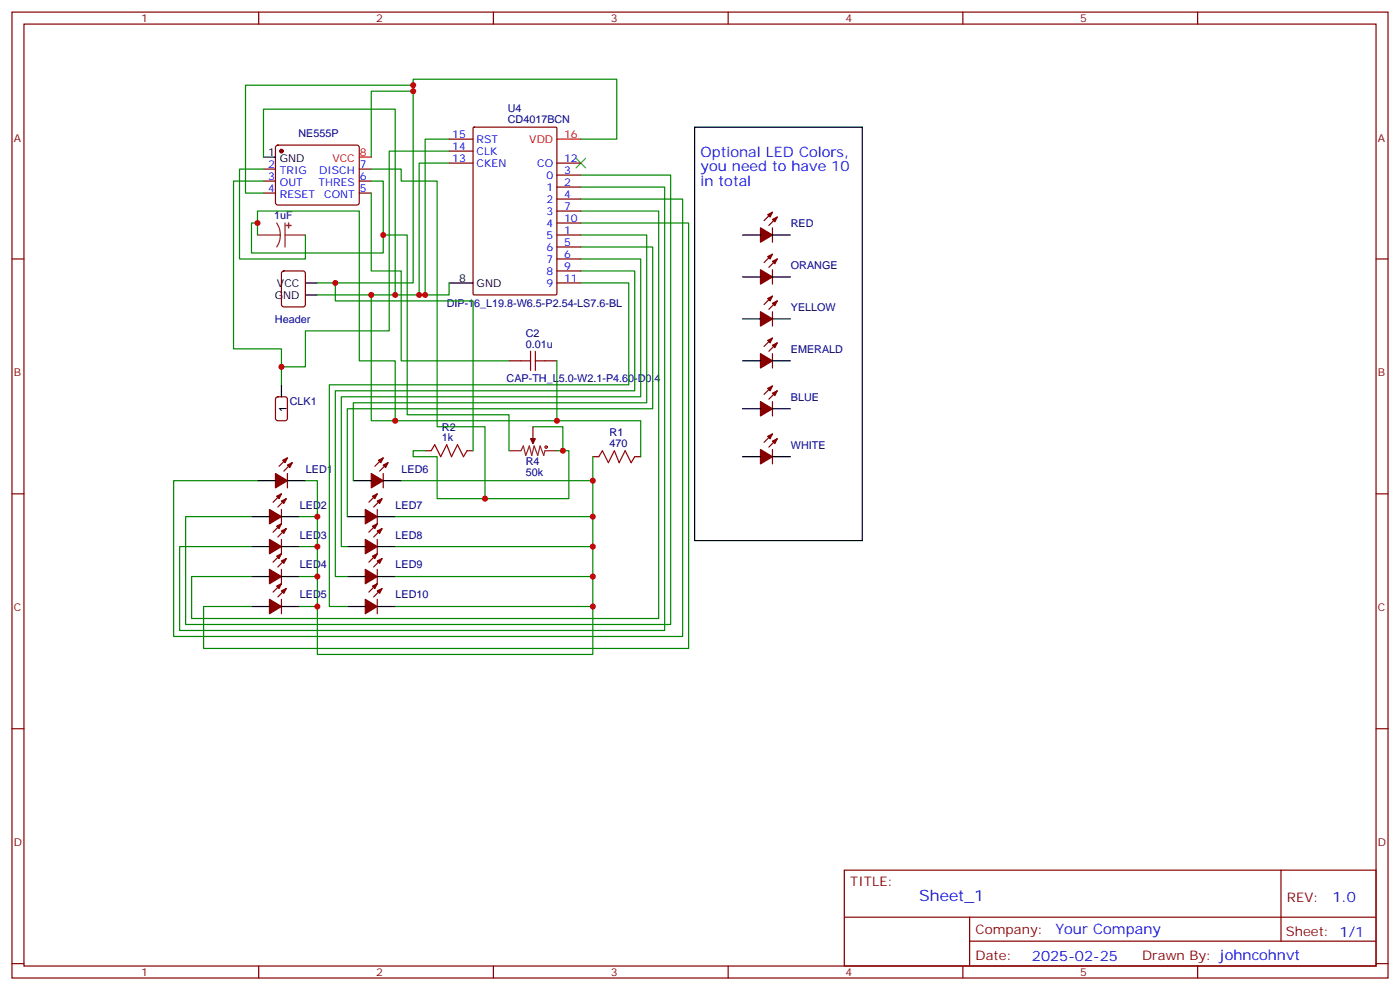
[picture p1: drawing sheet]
<svg xmlns="http://www.w3.org/2000/svg" width="412mm" height="291mm" viewBox="0 0 412 291" stroke-linecap="round" stroke-linejoin="round" font-family="sans-serif">
<g fill="none" stroke="#870000" stroke-width=".35">
<path d="M3.5 3.6h405.4v284.3h-405.4zM7.1 7.1h398.2v277.3h-398.2zM76.2 3.6v3.5M145.3 3.6v3.5M214.5 3.6v3.5M283.6 3.6v3.5M352.8 3.6v3.5M139.4 37.6l.3-.2h24l.3 .2v48.9l-.1 .3h-24.2l-.3-.2zM77.6 49.8h3.5M77.6 53.3h3.5M77.6 56.8h3.5M81.4 42.9l.4-.2h23.3l.5 .2 .2 .5v16.5l-.7 .5-23.5-.1-.5-.6v-16.3z"/>
<path d="M105.8 49.8h3.6M105.8 53.3h3.6M105.8 56.8h3.6M132.3 48h7M132.3 41h7M132.3 44.5h7M164 55.1h7.1M164 51.5h7.1M164 58.6h7.1M164 48h7.1M3.5 76.2h3.6M83.1 80l.5-.2h5.7l.6 .4 .1 9.4-.5 .7h-5.9l-.6-.4-.1-9.4z"/>
<path d="M164 76.2h7.1M164 69.2h7.1M164 72.7h7.1M164 62.1h7.1M164 79.8h7.1M164 65.7h7.1M227.5 67.1v4.2M227.5 79.4v4.2M227.5 62.5l-2.4 2.4M227.5 74.8l-2.4 2.5M229 63.9l-2.5 2.5M229 76.2l-2.5 2.5"/>
<path d="M405.3 76.2h3.6M164 83.3h7.1M227.5 91.8v4.2M227.5 87.2l-2.4 2.4M227.5 99.5l-2.4 2.5M229 88.6l-2.5 2.5M149.9 106.2h3.6M160.5 106.2h3.5M227.5 104.1v4.2M227.5 118.2v4.2M227.5 113.6l-2.4 2.5M229 115l-2.5 2.5"/>
<path d="M229 100.9l-2.5 2.5M84.7 139.4v4.2M84.7 134.8l-2.5 2.5M86.1 136.2l-2.5 2.5M112.9 139.4v4.2M112.9 134.8l-2.5 2.5M114.3 136.2l-2.5 2.5M125.2 132.7h1.8M137.6 132.7h1.7M157 125.6v3.6M174.6 134.4h1.8M187 134.4h1.7"/>
<path d="M227.5 132.3v4.3M227.5 127.7l-2.4 2.5M229 129.2l-2.5 2.4M3.5 145.4h3.6M82.9 150v4.2l-2.5 2.5M82.9 158.8v4.2l-2.5 2.5M82.9 145.4l-2.5 2.4M84.3 146.8l-2.5 2.5M84.3 155.6l-2.5 2.5M111.1 150v4.2l-2.4 2.5M111.1 158.8v4.2l-2.4 2.5M111.1 145.4l-2.4 2.4"/>
<path d="M112.5 146.8l-2.4 2.5M112.5 155.6l-2.4 2.5M405.3 145.4h3.6M82.9 167.6v4.2l-2.5 2.5M82.9 176.4v4.3M84.3 164.4l-2.5 2.5M84.3 173.2l-2.5 2.5M111.1 167.6v4.2l-2.4 2.5M111.1 176.4v4.3M112.5 164.4l-2.4 2.5M112.5 173.2l-2.4 2.5M3.5 214.5h3.6"/>
<path d="M405.3 214.5h3.6M248.7 256.2h156.6v28.2h-156.6zM377.3 256.2v20.9M248.7 270h156.5M285.6 277.1h119.6M285.6 270v14.1M3.5 283.7h3.6M76.2 284.4v3.5M145.3 284.4v3.5M214.5 284.4v3.5M283.6 284.4v3.5M352.8 284.4v3.5"/>
<path d="M405.3 283.7h3.6"/>
</g>
<g fill="none" stroke="#a10000" stroke-width=".35">
<path d="M153.5 106.2h2.8M156.3 103.4v5.6M157.7 106.2h2.8M157.7 103.4v5.6M127 132.7l1.1-1.8 1.7 3.5 1.8-3.5 1.4 3.5 1.8-3.5 1.7 3.5 1.1-1.7M176.4 134.4l1-1.7 1.8 3.5 1.8-3.5 1.4 3.5 1.7-3.5 1.8 3.5 1.1-1.8"/>
<circle cx="160.9" cy="131.6" r=".35"/>
</g>
<path d="M169.7 46.6l2.8 2.8M172.5 46.6l-2.8 2.8" fill="none" stroke="#3c3" stroke-width=".35"/>
<g fill="none" stroke="#000" stroke-width=".35">
<path d="M204.6 37.4h49.4v121.7h-49.4zM77.6 46.2h3.5M218.7 69.2h5.3M227.5 69.2h5.3M90 83.3h3.5M90 86.8h3.5M132.3 83.3h7M218.7 93.9h5.3M218.7 81.5h5.3M227.5 93.9h5.3M227.5 81.5h5.3M82.9 113.3v3.5"/>
<path d="M218.7 106.2h5.3M227.5 106.2h5.3M218.7 120.3h5.3M218.7 134.4h5.3M227.5 120.3h5.3M227.5 134.4h5.3M74.1 152.1h5.3M75.8 141.5h5.3M82.9 152.1h5.3M84.7 141.5h5.3M102.3 152.1h5.3M104.1 141.5h5.3"/>
<path d="M111.1 152.1h5.3M112.9 141.5h5.3M74.1 160.9h5.3M74.1 169.7h5.3M74.1 178.5h5.3M82.9 160.9h5.3M82.9 169.7h5.3M82.9 178.5h5.3M102.3 160.9h5.3M102.3 169.7h5.3M102.3 178.5h5.3M111.1 160.9h5.3"/>
<path d="M111.1 169.7h5.3M111.1 178.5h5.3"/>
</g>
<path d="M105.8 46.2h3.6M164 41h7.1" fill="none" stroke="#f00" stroke-width=".35"/>
<path d="M81.4 117l.4-.2h2.2l.6 .4 .1 6-.5 .6-2.4 .1-.6-.5-.1-5.9z" fill="none" stroke="#900" stroke-width=".35"/>
<path d="M75.8 69.2h6.7M81.5 65.7l.8 1.6 .2 1.9M82.5 69.2l-.2 1.8-.8 1.7M84 69.2h6M84 65.7v7M149.9 132.7h3.6l.7-1.4 .7 2.8 1-2.8 .7 2.8 .7-2.8 1.1 2.8 .7-2.8 1.1 2.8 .3-1.4h3.5M157 129.2v1.4" fill="none" stroke="#8c2424" stroke-width=".35"/>
<g fill="#870000" stroke="#870000" stroke-width=".35">
<path d="M156.3 129.2h1.4l-.7 1.4z"/>
<path d="M83.3 135.5l1.4-.7-.7 1.4z"/>
<path d="M84.7 136.9l1.4-.7-.7 1.4z"/>
<path d="M81.1 139.4l3.6 2.1-3.6 2.1z"/>
<path d="M81.5 146.1l1.4-.7-.7 1.4z"/>
<path d="M82.9 147.5l1.4-.7-.7 1.4z"/>
<path d="M79.4 150l3.5 2.1-3.5 2.1z"/>
<path d="M81.5 154.9l1.4-.7-.7 1.4z"/>
<path d="M82.9 156.3l1.4-.7-.7 1.4z"/>
<path d="M79.4 158.8l3.5 2.1-3.5 2.1z"/>
<path d="M81.5 163.7l1.4-.7-.7 1.4z"/>
<path d="M82.9 165.1l1.4-.7-.7 1.4z"/>
<path d="M79.4 167.6l3.5 2.1-3.5 2.1z"/>
<path d="M81.5 172.5l1.4-.7-.7 1.4z"/>
<path d="M82.9 174l1.4-.8-.7 1.5z"/>
<path d="M79.4 176.4l3.5 2.1-3.5 2.2z"/>
<path d="M111.5 135.5l1.4-.7-.7 1.4z"/>
<path d="M112.9 136.9l1.4-.7-.7 1.4z"/>
<path d="M109.4 139.4l3.5 2.1-3.5 2.1z"/>
<path d="M109.7 146.1l1.4-.7-.7 1.4z"/>
<path d="M111.1 147.5l1.4-.7-.7 1.4z"/>
<path d="M107.6 150l3.5 2.1-3.5 2.1z"/>
<path d="M109.7 154.9l1.4-.7-.7 1.4z"/>
<path d="M111.1 156.3l1.4-.7-.7 1.4z"/>
<path d="M107.6 158.8l3.5 2.1-3.5 2.1z"/>
<path d="M109.7 163.7l1.4-.7-.7 1.4z"/>
<path d="M111.1 165.1l1.4-.7-.7 1.4z"/>
<path d="M107.6 167.6l3.5 2.1-3.5 2.1z"/>
<path d="M109.7 172.5l1.4-.7-.7 1.4z"/>
<path d="M111.1 174l1.4-.8-.7 1.5z"/>
<path d="M107.6 176.4l3.5 2.1-3.5 2.2z"/>
<path d="M226.1 114.3l1.4-.7-.7 1.4z"/>
<path d="M227.5 115.7l1.5-.7-.8 1.5z"/>
<path d="M224 118.2l3.5 2.1-3.5 2.1z"/>
<path d="M226.1 128.4l1.4-.7-.7 1.5z"/>
<path d="M227.5 129.9l1.5-.7-.8 1.4z"/>
<path d="M224 132.3l3.5 2.1-3.5 2.2z"/>
<path d="M226.1 87.9l1.4-.7-.7 1.4z"/>
<path d="M227.5 89.3l1.5-.7-.8 1.4z"/>
<path d="M224 91.8l3.5 2.1-3.5 2.1z"/>
<path d="M226.1 100.2l1.4-.7-.7 1.4z"/>
<path d="M227.5 101.6l1.5-.7-.8 1.4z"/>
<path d="M224 104.1l3.5 2.1-3.5 2.1z"/>
<path d="M226.1 63.2l1.4-.7-.7 1.4z"/>
<path d="M227.5 64.6l1.5-.7-.8 1.4z"/>
<path d="M224 67.1l3.5 2.1-3.5 2.1z"/>
<path d="M226.1 75.5l1.4-.7-.7 1.4z"/>
<path d="M227.5 76.9l1.5-.7-.8 1.4z"/>
<path d="M224 79.4l3.5 2.1-3.5 2.1z"/>
<circle cx="82.9" cy="44.5" r=".53"/>
</g>
<g fill="#8c2424" stroke="#8c2424" stroke-width=".35">
<path d="M85 65.7v1.4z"/>
<path d="M84.3 66.4h1.4z"/>
</g>
<g fill="none" stroke="#008700" stroke-width=".35">
<path d="M121.7 26.8h-12.3v19.4M121.7 25.1h-49.4v31.7h5.3M77.6 53.3h-8.8v49.4h14.1v10.6M77.6 46.2v-14.1h38.8v54.7M77.6 49.8h-7v26.4h19.4v-7M109.4 56.8v23h8.8v26.4h31.7M109.4 53.3h3.5v21.2h-38.8v-8.8h1.7M109.4 49.8h8.8v3.5h10.6v72.3h14.1v21.2M132.3 44.5h-17.6v52.9h-24.7v10.6h-7.1M132.3 48h-8.8v38.8M132.3 41h-7.1v45.8M171.1 41h10.6v-17.7h-60v60h-28.2"/>
<path d="M171.1 55.1h24.7v130.5h-142.9v-24.7h21.2M171.1 51.5h26.5v132.3h-142.9v-31.7h19.4M171.1 58.6h30v128.8h-149.9v-45.9h24.6M75.8 69.2v-7.1h30v44.1h10.6v17.7M112.9 69.2h7v52.9h30v10.6M171.1 62.1h22.9v120h-137.6v-12.4h17.7M171.1 65.7h31.7v125.2h-142.8v-12.4h14.1M171.1 69.2h19.4v49.4h-86.4v22.9M171.1 72.7h21.2v47.6h-90v31.8M171.1 76.2h17.6v40.6h-88.2v44.1h1.8M171.1 79.8h15.9v35.2h-88.2v54.7h3.5M98.8 83.3v5.3h40.5v44.1"/>
<path d="M109.4 86.8v37.1h79.3v10.5M132.3 83.3v3.5h-38.8M171.1 83.3h14.1v30h-88.2v65.2h5.3M164 106.2v17.7M125.2 132.7h-3.5v1.7h7.1v12.4h38.8v-14.1h-3.6M157 125.6h8.8v7.1M174.6 134.4v58.3h-81.1v-51.2h-3.5M88.2 152.1h5.3M116.4 152.1h58.2M118.2 141.5h56.4M88.2 160.9h5.3M88.2 169.7h5.3"/>
<path d="M88.2 178.5h5.3M116.4 160.9h58.2M116.4 169.7h58.2M116.4 178.5h58.2"/>
</g>
<g fill="#c00">
<circle cx="82.9" cy="108" r=".88"/>
<circle cx="123.5" cy="86.8" r=".88"/>
<circle cx="125.2" cy="86.8" r=".88"/>
<circle cx="93.5" cy="152.1" r=".88"/>
<circle cx="93.5" cy="160.9" r=".88"/>
<circle cx="93.5" cy="169.7" r=".88"/>
<circle cx="93.5" cy="178.5" r=".88"/>
<circle cx="174.6" cy="141.5" r=".88"/>
<circle cx="174.6" cy="152.1" r=".88"/>
<circle cx="174.6" cy="160.9" r=".88"/>
<circle cx="174.6" cy="169.7" r=".88"/>
<circle cx="174.6" cy="178.5" r=".88"/>
<circle cx="109.4" cy="86.8" r=".88"/>
<circle cx="116.4" cy="86.8" r=".88"/>
<circle cx="116.4" cy="123.9" r=".88"/>
<circle cx="164" cy="123.9" r=".88"/>
<circle cx="75.8" cy="65.7" r=".88"/>
<circle cx="112.9" cy="69.2" r=".88"/>
<circle cx="98.8" cy="83.3" r=".88"/>
<circle cx="121.7" cy="26.8" r=".88"/>
<circle cx="142.9" cy="146.8" r=".88"/>
<circle cx="165.8" cy="132.7" r=".88"/>
<circle cx="121.7" cy="25.1" r=".88"/>
</g>
<text font-size="4.6" fill="#00f" x="270.8" y="265.2">Sheet_1</text>
<g font-size="4.2" fill="#00f">
<text x="206.4" y="46.2">Optional LED Colors,</text>
<text x="206.4" y="50.5">you need to have 10</text>
<text x="206.4" y="54.7">in total</text>
<text x="392.5" y="265.4">1.0</text>
<text x="310.9" y="275">Your Company</text>
<text x="304" y="282.8">2025-02-25</text>
</g>
<g font-size="3.9" fill="#800">
<text x="250.5" y="260.7">TITLE:</text>
<text x="379.1" y="265.4">REV:</text>
<text x="287.4" y="274.9">Company:</text>
<text x="378.7" y="275.6">Sheet: 1/1</text>
<text x="287.4" y="282.6">Date:</text>
<text x="336.4" y="282.7">Drawn By: johncohnvt</text>
</g>
<g font-size="3.2" fill="#800">
<text x="41.6" y="6.6">1</text>
<text x="110.8" y="6.6">2</text>
<text x="179.9" y="6.6">3</text>
<text x="249.1" y="6.6">4</text>
<text x="318.2" y="6.6">5</text>
<text x="4.1" y="41.7">A</text>
<text x="405.9" y="41.7">A</text>
<text x="4.1" y="110.8">B</text>
<text x="405.9" y="110.8">B</text>
<text x="4.1" y="180">C</text>
<text x="405.9" y="180">C</text>
<text x="4.1" y="249.1">D</text>
<text x="405.9" y="249.1">D</text>
<text x="41.6" y="287.4">1</text>
<text x="110.8" y="287.4">2</text>
<text x="179.9" y="287.4">3</text>
<text x="249.1" y="287.4">4</text>
<text x="318.2" y="287.4">5</text>
</g>
<g font-size="3.2" fill="#000080">
<text x="149.6" y="33.1">U4</text>
<text x="87.9" y="40.3">NE555P</text>
<text x="149.6" y="36.3">CD4017BCN</text>
<text x="80.8" y="64.6">1uF</text>
<text x="233" y="66.8">RED</text>
<text x="233" y="79.1">ORANGE</text>
<text x="81" y="95.2">Header</text>
<text x="131.6" y="90.3">DIP-16_L19.8-W6.5-P2.54-LS7.6-BL</text>
<text x="233" y="91.5">YELLOW</text>
<text x="154.9" y="99.3">C2</text>
<text x="154.9" y="102.3">0.01u</text>
<text x="233" y="103.8">EMERALD</text>
<text x="149.2" y="112.6">CAP-TH_L5.0-W2.1-P4.60-D0.4</text>
<text x="85.4" y="119.3">CLK1</text>
<text x="233" y="118">BLUE</text>
<text x="130.2" y="129.9">1k</text>
<text x="130.2" y="126.8">R2</text>
<text x="179.6" y="131.6">470</text>
<text x="179.6" y="128.4">R1</text>
<text x="154.9" y="136.9">R4</text>
<text x="233" y="132.1">WHITE</text>
<text x="90.1" y="139.1">LED1</text>
<text x="118.3" y="139.1">LED6</text>
<text x="154.9" y="140.1">50k</text>
<text x="88.3" y="149.7">LED2</text>
<text x="116.5" y="149.7">LED7</text>
<text x="88.3" y="158.5">LED3</text>
<text x="116.5" y="158.5">LED8</text>
<text x="88.3" y="167.3">LED4</text>
<text x="116.5" y="167.3">LED9</text>
<text x="88.3" y="176.2">LED5</text>
<text x="116.5" y="176.2">LED10</text>
</g>
<g font-size="3.2" fill="#00f">
<text x="133.2" y="40.6">15</text>
<text x="133.2" y="44.1">14</text>
<text x="133.2" y="47.7">13</text>
<text x="140.4" y="42">RST</text>
<text x="140.4" y="45.5">CLK</text>
<text x="166.2" y="47.7">12</text>
<text x="78.9" y="49.4">2</text>
<text x="78.9" y="53">3</text>
<text x="82.4" y="51.2">TRIG</text>
<text x="94" y="51.2">DISCH</text>
<text x="106" y="53">6</text>
<text x="106" y="49.4">7</text>
<text x="140.4" y="49.1">CKEN</text>
<text x="158.3" y="49.1">CO</text>
<text x="161" y="52.6">0</text>
<text x="166.2" y="51.2">3</text>
<text x="78.9" y="56.5">4</text>
<text x="82.4" y="54.7">OUT</text>
<text x="82.4" y="58.2">RESET</text>
<text x="93.8" y="54.7">THRES</text>
<text x="95.5" y="58.2">CONT</text>
<text x="106" y="56.5">5</text>
<text x="161" y="56.1">1</text>
<text x="161" y="59.7">2</text>
<text x="166.2" y="54.7">2</text>
<text x="166.2" y="58.2">4</text>
<text x="161" y="63.2">3</text>
<text x="166.2" y="61.8">7</text>
<text x="166.2" y="65.3">10</text>
<text x="161" y="70.2">5</text>
<text x="161" y="66.7">4</text>
<text x="166.2" y="68.8">1</text>
<text x="161" y="73.8">6</text>
<text x="161" y="77.3">7</text>
<text x="166.2" y="72.4">5</text>
<text x="166.2" y="75.9">6</text>
<text x="161" y="80.8">8</text>
<text x="166.2" y="79.4">9</text>
<text x="166.2" y="82.9">11</text>
<text x="161" y="84.3">9</text>
</g>
<g font-size="3.2" fill="#f00">
<text x="166.2" y="40.6">16</text>
<text x="97.9" y="47.7">VCC</text>
<text x="106" y="45.9">8</text>
<text x="155.9" y="42">VDD</text>
</g>
<g font-size="3.2">
<text x="78.9" y="45.9">1</text>
<text x="82.4" y="47.7">GND</text>
<text x="135.2" y="82.9">8</text>
<text x="80.9" y="87.9">GND</text>
<text x="81.6" y="84.3">VCC</text>
<text x="140.4" y="84.3">GND</text>
<text x="84.5" y="121.4" transform="rotate(-90 84.5 121.4)">1</text>
</g>
</svg>
